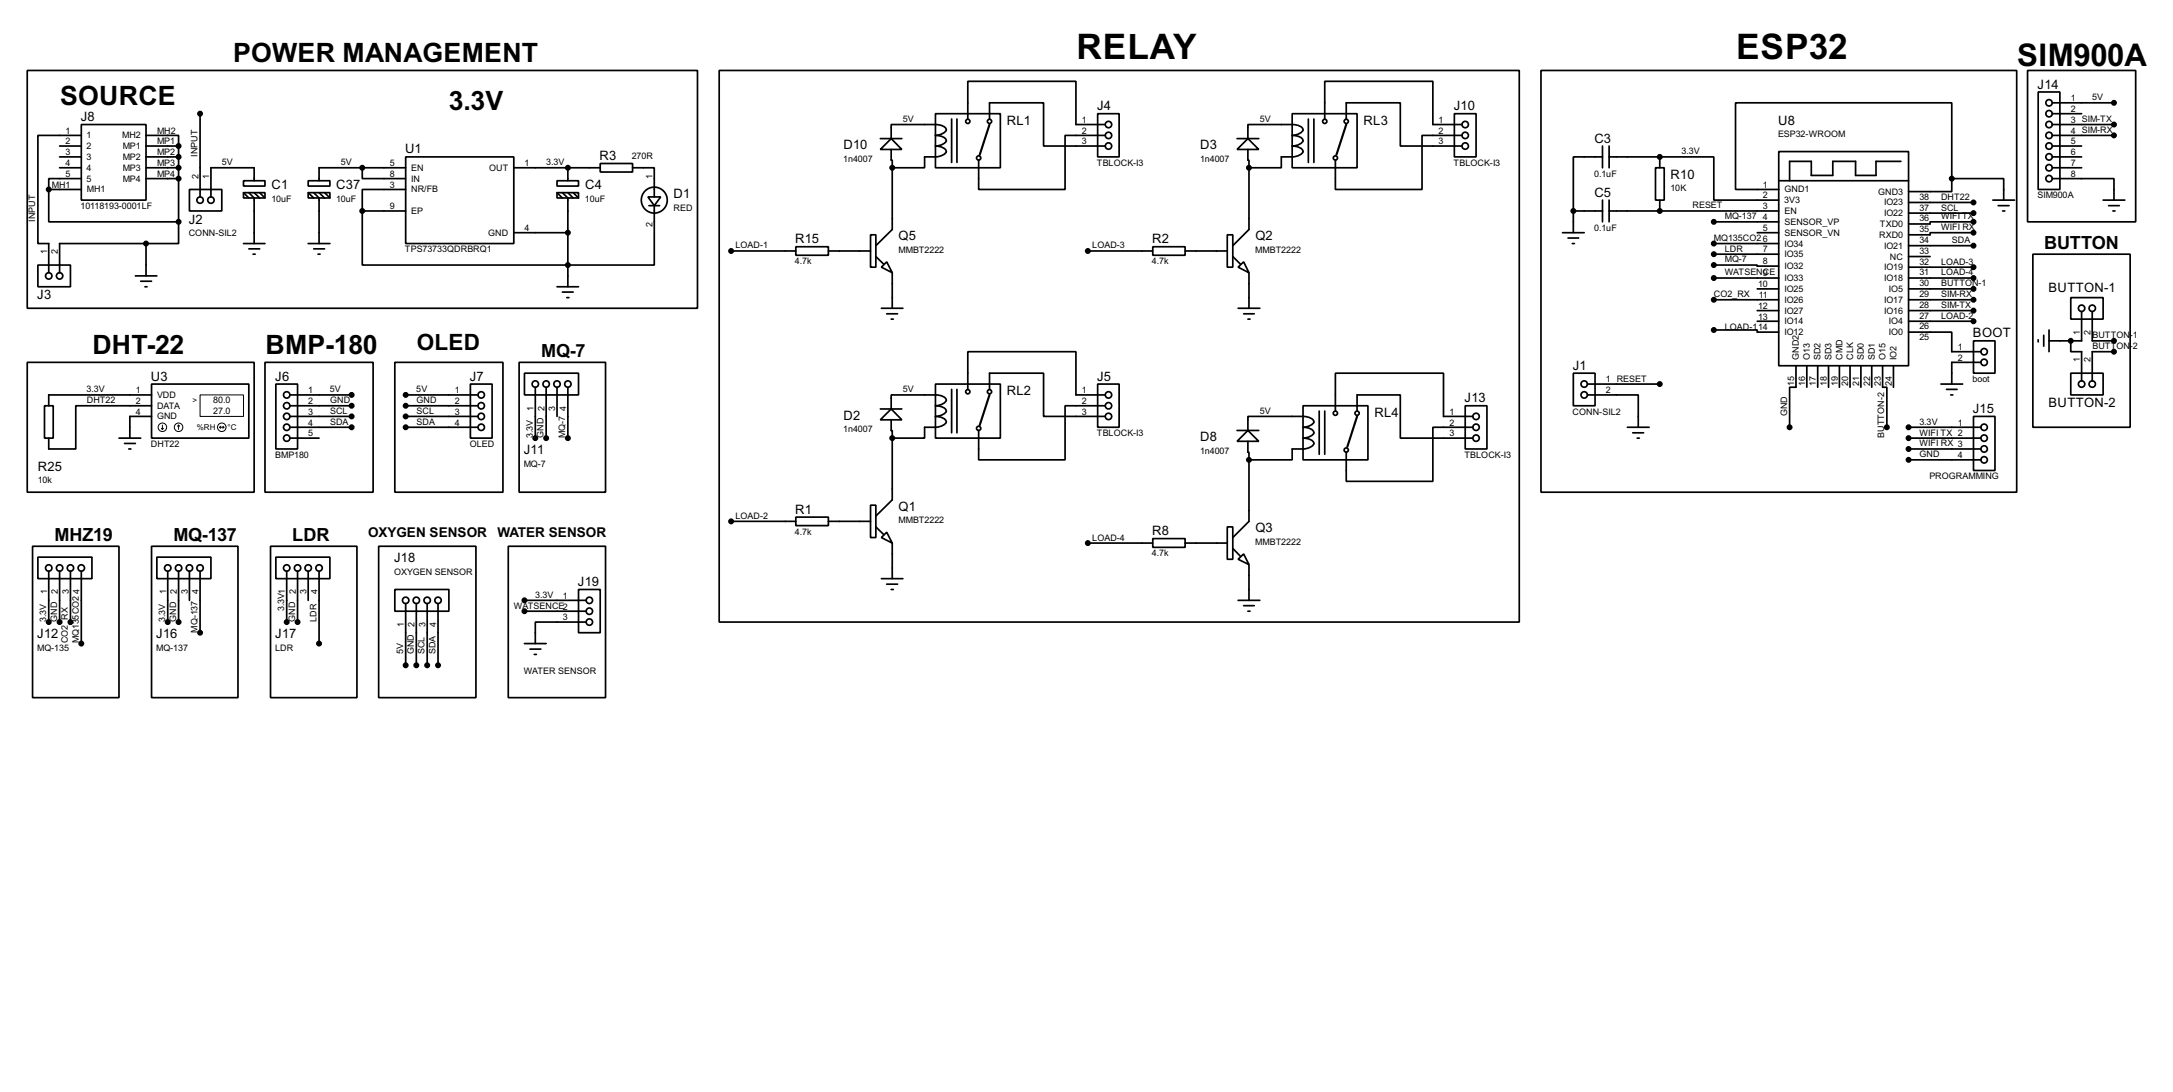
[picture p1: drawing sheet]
<svg xmlns="http://www.w3.org/2000/svg" width="510mm" height="256mm" viewBox="0 0 510 256" stroke-linecap="round" stroke-linejoin="round" font-family="sans-serif">
<g fill="none" stroke="#000" stroke-width=".4">
<path d="M6.4 16.6h157.5v55.8h-157.5zM169 16.6h187.9v129.5h-187.9zM362 16.6h111.8v99h-111.8zM476.3 16.6h25.4v35.5h-25.4zM14 36.9h5.1M14 39.4h5.1M14 34.3h5.1M19.1 29.3h15.2v17.7h-15.2zM19.1 31.8h-10.2v25.4h2.6v6.9M34.3 31.8h7.7v2.5M34.3 36.9h7.7M34.3 39.4h7.7"/>
<path d="M34.3 34.3h7.7M42 34.3v17.8M47 26.7v19.6M85.1 39.4v2.6h10.2M95.3 36.9h25.4v20.3h-25.4zM95.3 39.4h-20.3v3.1M120.7 39.4h20.3M133.4 39.4v3.1M141 38.4h7.6v2h-7.6zM148.6 39.4h5.1v6.9M206.8 35.1l2.6-2.5 2.5 2.5zM206.8 32.6h5.1"/>
<path d="M209.4 32.6v-3.3h7.8a8.7 8.7 0 0 1 4.3 .3 .87 .87 0 0 1 .7 1.2l-.3 .3a3.7 3.7 0 0 1-2.1 .7h.6a2.08 2.08 0 0 1 1.9 1.3 2.75 2.75 0 0 1-2.5 1.2 2.37 2.37 0 0 1 2.5 1.3 2.75 2.75 0 0 1-2.5 1.3h-2.6v2.5h-7.6M209.4 35.1v2.5h.2v1.8M209.6 39.4v14.5l-3.8 3.8M219.8 26.7h15.2v12.7h-15.2zM223.6 28v10.2M224.8 28v10.2M227.4 28v-8.9h25.4v10.2h6.8M232.5 28v-3.8h12.7v10.1h14.4M257.9 26.7h5v10.2h-5zM259.6 31.8h-9.4v12.7h-20.3v-6.9M290.6 32.6h5.1M293.2 32.6l2.5 2.5h-5.1z"/>
<path d="M293.2 32.6v-3.3h7.8a8.7 8.7 0 0 1 4.3 .3 .87 .87 0 0 1 .7 1.2 3.2 3.2 0 0 1-2.4 1h.6a2.03 2.03 0 0 1 1.9 1.3 2.68 2.68 0 0 1-2.5 1.2 2.33 2.33 0 0 1 2.5 1.3 2.68 2.68 0 0 1-2.5 1.3h-2.6v2.5h-7.6M293.2 35.1v2.5h.2v1.8M293.4 39.4v14.5l-3.8 3.8M303.6 26.7h15.2v12.7h-15.2zM307.4 28v10.2M308.7 28v10.2M311.2 28v-8.9h25.4v10.2h6.9M316.3 28v-3.8h12.7v10.1h14.5M341.7 26.7h5.1v10.2h-5.1zM343.5 31.8h-9.4v12.7h-20.4v-6.9M376.5 36.9h-6.9v12.7M376.5 34.3v5.1"/>
<path d="M378 36.9h11.9M378 34.3v5.1M388.9 39.4h2.1v7.6h-2.1zM389.9 36.9h12.7v10.1h15.3M389.9 36.9v2.5M417.9 35.6h30.5v50.3h-30.5zM446.6 37.9h-5.9v3.3h-4.8v-3.3h-5.3v3.3h-5.1v-3.3h-5.1v4.6M478.8 21.6h5.1v22.9h-5.1zM482.1 36.9h6.9M482.1 24.2h14.5M482.1 29.3h14.5M482.1 31.8h14.5"/>
<path d="M482.1 39.4h6.9M482.1 34.3h6.9M482.1 26.7h6.9M11.5 44.5v7.6h30.5M11.5 44.5h7.6M19.1 42h-7.6v2.5M34.3 57.2h-20.3v6.9M34.3 57.2v7.6M34.3 42h7.7M42 52.1v5.1h-7.7M44.5 44.5h7.6v5.1h-7.6zM57.2 42.5h5.1v1.2h-5.1z"/>
<path d="M57.2 45.3h5.1v1.2h-5.1zM57.2 57.2h5.1M57.2 45.3l1.3 1.2M58.5 45.3l1.2 1.2v10.7M58.5 58.5h2.5M59.5 59.7h.5M59.7 42.5v-3.1h-10.1v6.9M59.7 45.3l1.3 1.2M61 45.3l1.3 1.2M72.4 42.5h5.1v1.2h-5.1zM72.4 45.3h5.1v1.2h-5.1zM72.4 57.2h5.1"/>
<path d="M72.4 45.3l1.3 1.2M73.7 45.3l1.3 1.2v10.7M73.7 58.5h2.6M74.7 59.7h.5M75 45.3l1.3 1.2M76.3 45.3l1.2 1.2M85.1 49.6h10.2M95.3 44.5h-10.2v5.1M120.7 54.7h12.7M130.9 42.5h5v1.2h-5zM130.9 45.3h5v1.2h-5zM130.9 45.3l1.2 1.2"/>
<path d="M132.1 45.3l1.3 1.2v20.9M133.4 45.3l1.3 1.2M134.7 45.3l1.2 1.2M152.2 46.3h3l-1.5 2zM152.5 48.3h2.5M153.7 48.3v14h-68.6v-12.7M171.8 59h15.2M187 58h7.6v2h-7.6zM194.6 59h9.9M204.5 55.2h1.3v7.6h-1.3zM255.6 59h15.2M270.8 58h7.6v2h-7.6z"/>
<path d="M278.4 59h9.9M288.3 55.2h1.3v7.6h-1.3zM367.1 54.7h5.1M368.4 55.9h2.5M369.4 57.2h.5M369.6 49.6h6.9M369.6 49.6v5.1M376.5 47v5.1M378 49.6h39.9M378 47v5.1M389.9 47v2.6M402.6 52.1h15.3"/>
<path d="M402.6 59.7h15.3M402.6 57.2h15.3M412.8 54.7h5.1M417.9 42.5h30.5M448.4 57.7h15.2M448.4 47.6h15.2M448.4 50.1h15.2M458.5 42v-17.8h-50.8v20.3h10.2M458.5 42v3h-10.1M458.5 42h12.2v5M463.6 52.1h-10.2v.5h-5M463.6 54.7h-10.2v.5h-5"/>
<path d="M468.2 47h5.1M469.4 48.3h2.6M470.5 49.6h.5M477.6 59.7h22.8v40.7h-22.8zM482.1 42h14.5v5M494.1 47h5.1M495.4 48.3h2.5M496.4 49.6h.5M8.9 62.3h7.7v5.1h-7.7zM31.8 64.8h5.1M33.1 66.1h2.5M34.1 67.4h.5"/>
<path d="M130.9 67.4h5M132.1 68.6h2.6M133.2 69.9h.5M205.8 60.3l1.8 1.7M207.1 62.8l1.2-1.3 1.3 2.6zM207.1 72.4h5M208.3 73.7h2.6M209.4 75h.5M209.6 64.1v8.3M289.6 60.3l1.8 1.7M290.9 62.8l1.3-1.3 1.2 2.6zM290.9 72.4h5.1"/>
<path d="M292.2 73.7h2.5M293.2 75h.5M293.4 64.1v8.3M402.6 62.3h10.2v.2h5.1M402.6 77.5h10.2v.5h5.1M402.6 70.4h15.3M402.6 65.3h15.3M412.8 73h5.1M412.8 67.9h5.1M412.8 75.5h5.1M448.4 78h10.1v4.6h6.9M448.4 70.4h15.2"/>
<path d="M448.4 73h15.2M448.4 65.3h15.2M448.4 62.8h15.2M448.4 67.9h15.2M448.4 75.5h15.2M448.4 60.3h5M478.8 79.8v.5M480.1 78.8v2.5M481.4 77.5v5.1M486.5 69.9h7.6v5.1h-7.6zM489 73.2v6.9h-7.6M491.5 73.2v6.9h5.1"/>
<path d="M6.4 85.1h53.3v30.5h-53.3zM10.5 95.3h2v7.6h-2zM35.6 90.2h22.9v12.7h-22.9zM35.6 95.3h-17.8v10.2h-6.3v-2.6M35.6 92.8h-24.1v2.5M35.6 97.8h-5.1v5.1M62.3 85.1h25.4v30.5h-25.4zM64.8 90.2h5.1v15.3h-5.1zM68.1 92.8h14.5M68.1 95.3h14.5M68.1 97.8h14.5M92.8 85.1h25.4v30.5h-25.4z"/>
<path d="M95.3 92.8h17M95.3 95.3h17M95.3 97.8h17M110.5 90.2h5.1v12.7h-5.1zM122 85.1h20.3v30.5h-20.3zM123.2 87.7h12.7v5.1h-12.7zM125.8 91v11.9M128.3 91v11.9M130.9 91v6.8M133.4 91v11.9M206.8 96.1h5.1M209.4 96.1l2.5 2.5h-5.1z"/>
<path d="M209.4 96.1v-3.3h7.8a8.7 8.7 0 0 1 4.3 .3 .87 .87 0 0 1 .7 1.2l-.3 .3a3.7 3.7 0 0 1-2.1 .7h.6a2.08 2.08 0 0 1 1.9 1.3 2.75 2.75 0 0 1-2.5 1.2 2.37 2.37 0 0 1 2.5 1.3 2.75 2.75 0 0 1-2.5 1.3h-2.6v2.5h-7.6M209.4 98.6v2.5h.2v1.8M219.8 90.2h15.2v12.7h-15.2zM223.6 91.5v10.2M224.8 91.5v10.2M227.4 91.5v-8.9h25.4v10.2h6.8M232.5 91.5v-3.8h12.7v10.1h14.4M257.9 90.2h5v10.2h-5zM259.6 95.3h-9.4v12.7h-20.3v-6.9M306.1 95.3h15.3v12.7h-15.3zM309.9 96.6v10.1M311.2 96.6v10.1"/>
<path d="M313.7 96.6v-8.9h25.4v10.1h6.9M318.8 96.6v-3.8h10.2v10.1h17M344.2 95.3h5.1v10.2h-5.1zM369.6 87.7h5.1v7.6h-5.1zM372.9 92.8h12v7.6M372.9 90.2h17M421.9 85.9v5.1h-1.5v9.4M424.5 85.9v5.1M427 85.9v5.1M429.6 85.9v5.1M432.1 85.9v5.1M434.6 85.9v5.1"/>
<path d="M437.2 85.9v5.1M439.7 85.9v5.1M442.3 85.9v5.1h1v9.4M444.8 85.9v5.1M456 90.2h5.1M457.3 91.5h2.5M458.3 92.8h.5M463.6 97.8h5.1v12.7h-5.1zM463.6 80.1h5.1v7.6h-5.1zM465.4 85.1h-6.9v5.1M486.5 87.7h7.6v5.1h-7.6zM486.5 80.1v2.5h2.5v6.9"/>
<path d="M496.6 82.6h-5.1v6.9M28 102.9h5.1M29.3 104.2h2.5M30.3 105.5h.5M68.1 100.4h14.5M68.1 102.9h6.9M95.3 100.4h17M204.5 118.7h1.3v7.6h-1.3zM209.6 102.9v14.5l-3.8 3.8M290.6 101.1h5.1M293.2 101.1l2.5 2.6h-5.1zM293.2 101.1v-3.3h10.4a8.1 8.1 0 0 1 4.2 .4 .9 .9 0 0 1 .7 1.2l-1.2 .7-1.2 .3h.6a2.04 2.04 0 0 1 2 1.3 2.75 2.75 0 0 1-2.6 1.2h.6a2.08 2.08 0 0 1 2 1.3 2.67 2.67 0 0 1-2.6 1.3h-2.5v2.5h-10.2"/>
<path d="M293.2 103.7v2.5h.2v1.8M293.4 108v14.5l-3.8 3.8M346 100.4h-9.4v12.7h-20.3v-6.9M382.3 100.4h5.1M383.6 101.7h2.5M384.6 102.9h.5M448.4 100.4h17M448.4 102.9h17M448.4 105.5h17M448.4 108h17M7.7 128.3h20.3v35.6h-20.3zM8.9 130.9h12.7v5h-12.7z"/>
<path d="M11.5 134.2v11.9M14 134.2v11.9M16.6 134.2v11.9M19.1 134.2v17M35.6 128.3h20.3v35.6h-20.3zM36.9 130.9h12.7v5h-12.7zM39.4 134.2v11.9M42 134.2v11.9M44.5 134.2v6.8M47 134.2v14.4M63.6 128.3h20.3v35.6h-20.3zM64.8 130.9h12.7v5h-12.7z"/>
<path d="M67.4 134.2v11.9M69.9 134.2v11.9M72.4 134.2v6.8M75 134.2v17M89 128.3h22.8v35.6h-22.8zM92.8 138.5h12.7v5.1h-12.7zM119.4 128.3h22.9v35.6h-22.9zM135.9 138.5h5.1v10.1h-5.1zM171.8 122.5h15.2M187 121.5h7.6v2h-7.6zM194.6 122.5h9.9M205.8 123.8l1.8 1.7"/>
<path d="M207.1 126.3l1.2-1.3 1.3 2.6zM207.1 135.9h5M208.3 137.2h2.6M209.4 138.5h.5M209.6 127.6v8.3M255.6 127.6h15.2M270.8 126.5h7.6v2.1h-7.6zM278.4 127.6h9.9M288.3 123.8h1.3v7.6h-1.3zM289.6 128.8l1.8 1.8M290.9 131.4l1.3-1.3 1.2 2.5zM293.4 132.6v8.4"/>
<path d="M95.3 141.8v14.5M97.8 141.8v14.5M100.4 141.8v14.5M102.9 141.8v14.5M123.2 141h14.5M123.2 143.6h14.5M123.2 151.2h5.1M124.5 152.5h2.6M125.5 153.7h.5M137.7 146.1h-11.9v5.1M290.9 141h5.1M292.2 142.3h2.5"/>
<path d="M293.2 143.6h.5"/>
<circle cx="227.3" cy="28.5" r=".5"/>
<circle cx="229.9" cy="37.1" r=".5"/>
<circle cx="232.4" cy="28.5" r=".5"/>
<circle cx="260.4" cy="34.3" r=".75"/>
<circle cx="260.4" cy="29.3" r=".75"/>
<circle cx="260.4" cy="31.8" r=".75"/>
<circle cx="311.2" cy="28.5" r=".5"/>
<circle cx="313.7" cy="37.1" r=".5"/>
<circle cx="316.2" cy="28.5" r=".5"/>
<circle cx="344.2" cy="34.3" r=".75"/>
<circle cx="344.2" cy="29.3" r=".75"/>
<circle cx="344.2" cy="31.8" r=".75"/>
<circle cx="481.3" cy="31.8" r=".75"/>
<circle cx="481.3" cy="26.7" r=".75"/>
<circle cx="481.3" cy="39.4" r=".75"/>
<circle cx="481.3" cy="29.3" r=".75"/>
<circle cx="481.3" cy="34.3" r=".75"/>
<circle cx="481.3" cy="36.9" r=".75"/>
<circle cx="481.3" cy="24.2" r=".75"/>
<circle cx="47" cy="47" r=".75"/>
<circle cx="49.5" cy="47" r=".75"/>
<circle cx="153.7" cy="47" r="3.1"/>
<circle cx="481.3" cy="42" r=".75"/>
<circle cx="11.4" cy="64.8" r=".75"/>
<circle cx="14" cy="64.8" r=".75"/>
<circle cx="489" cy="72.4" r=".75"/>
<circle cx="491.5" cy="72.4" r=".75"/>
<circle cx="67.3" cy="92.8" r=".75"/>
<circle cx="67.3" cy="95.3" r=".75"/>
<circle cx="67.3" cy="97.8" r=".75"/>
<circle cx="113" cy="95.3" r=".75"/>
<circle cx="113" cy="92.8" r=".75"/>
<circle cx="113" cy="97.8" r=".75"/>
<circle cx="125.7" cy="90.2" r=".75"/>
<circle cx="128.3" cy="90.2" r=".75"/>
<circle cx="130.8" cy="90.2" r=".75"/>
<circle cx="133.4" cy="90.2" r=".75"/>
<circle cx="227.3" cy="92" r=".5"/>
<circle cx="232.4" cy="92" r=".5"/>
<circle cx="260.4" cy="92.8" r=".75"/>
<circle cx="260.4" cy="95.3" r=".75"/>
<circle cx="260.4" cy="97.8" r=".75"/>
<circle cx="313.7" cy="97.1" r=".5"/>
<circle cx="318.8" cy="97.1" r=".5"/>
<circle cx="346.7" cy="97.8" r=".75"/>
<circle cx="372.1" cy="92.8" r=".75"/>
<circle cx="372.1" cy="90.2" r=".75"/>
<circle cx="466.1" cy="85.1" r=".75"/>
<circle cx="466.1" cy="82.6" r=".75"/>
<circle cx="489" cy="90.2" r=".75"/>
<circle cx="491.5" cy="90.2" r=".75"/>
<circle cx="67.3" cy="100.4" r=".75"/>
<circle cx="67.3" cy="102.9" r=".75"/>
<circle cx="113" cy="100.4" r=".75"/>
<circle cx="229.9" cy="100.6" r=".5"/>
<circle cx="316.2" cy="105.7" r=".5"/>
<circle cx="346.7" cy="100.4" r=".75"/>
<circle cx="346.7" cy="102.9" r=".75"/>
<circle cx="466.1" cy="100.4" r=".75"/>
<circle cx="466.1" cy="108" r=".75"/>
<circle cx="466.1" cy="105.5" r=".75"/>
<circle cx="466.1" cy="102.9" r=".75"/>
<circle cx="11.4" cy="133.4" r=".75"/>
<circle cx="14" cy="133.4" r=".75"/>
<circle cx="16.5" cy="133.4" r=".75"/>
<circle cx="19.1" cy="133.4" r=".75"/>
<circle cx="39.4" cy="133.4" r=".75"/>
<circle cx="41.9" cy="133.4" r=".75"/>
<circle cx="44.5" cy="133.4" r=".75"/>
<circle cx="47" cy="133.4" r=".75"/>
<circle cx="67.3" cy="133.4" r=".75"/>
<circle cx="69.9" cy="133.4" r=".75"/>
<circle cx="72.4" cy="133.4" r=".75"/>
<circle cx="74.9" cy="133.4" r=".75"/>
<circle cx="95.3" cy="141" r=".75"/>
<circle cx="97.8" cy="141" r=".75"/>
<circle cx="100.3" cy="141" r=".75"/>
<circle cx="102.9" cy="141" r=".75"/>
<circle cx="138.4" cy="141" r=".75"/>
<circle cx="138.4" cy="143.6" r=".75"/>
<circle cx="138.4" cy="146.1" r=".75"/>
</g>
<g fill="#000">
<circle cx="133.4" cy="39.4" r=".2"/>
<circle cx="389.9" cy="36.9" r=".2"/>
<circle cx="389.9" cy="49.6" r=".2"/>
</g>
<g fill="#000" stroke="#000" stroke-width=".4">
<circle cx="41.9" cy="36.9" r=".5"/>
<circle cx="41.9" cy="34.3" r=".5"/>
<circle cx="41.9" cy="39.4" r=".5"/>
<circle cx="47" cy="26.7" r=".5"/>
<circle cx="85.1" cy="39.4" r=".5"/>
<circle cx="133.4" cy="39.4" r=".5"/>
<circle cx="209.6" cy="39.4" r=".5"/>
<circle cx="293.4" cy="39.4" r=".5"/>
<circle cx="389.9" cy="36.9" r=".5"/>
<circle cx="496.6" cy="24.2" r=".5"/>
<circle cx="496.6" cy="31.8" r=".5"/>
<circle cx="496.6" cy="29.3" r=".5"/>
<circle cx="11.4" cy="44.5" r=".5"/>
<circle cx="34.3" cy="57.2" r=".5"/>
<circle cx="41.9" cy="42" r=".5"/>
<circle cx="41.9" cy="52.1" r=".5"/>
<circle cx="85.1" cy="49.6" r=".5"/>
<circle cx="133.4" cy="54.7" r=".5"/>
<circle cx="171.7" cy="59" r=".5"/>
<circle cx="255.5" cy="59" r=".5"/>
<circle cx="369.6" cy="49.6" r=".5"/>
<circle cx="389.9" cy="49.6" r=".5"/>
<circle cx="402.6" cy="52.1" r=".5"/>
<circle cx="402.6" cy="59.7" r=".5"/>
<circle cx="402.6" cy="57.2" r=".5"/>
<circle cx="458.5" cy="42" r=".5"/>
<circle cx="463.6" cy="47.6" r=".5"/>
<circle cx="463.6" cy="52.1" r=".5"/>
<circle cx="463.6" cy="50.1" r=".5"/>
<circle cx="463.6" cy="54.7" r=".5"/>
<circle cx="463.6" cy="57.7" r=".5"/>
<circle cx="133.4" cy="62.3" r=".5"/>
<circle cx="402.6" cy="65.3" r=".5"/>
<circle cx="402.6" cy="70.4" r=".5"/>
<circle cx="402.6" cy="62.3" r=".5"/>
<circle cx="402.6" cy="77.5" r=".5"/>
<circle cx="463.6" cy="70.4" r=".5"/>
<circle cx="463.6" cy="62.8" r=".5"/>
<circle cx="463.6" cy="73" r=".5"/>
<circle cx="463.6" cy="65.3" r=".5"/>
<circle cx="463.6" cy="67.9" r=".5"/>
<circle cx="463.6" cy="75.5" r=".5"/>
<circle cx="82.6" cy="95.3" r=".5"/>
<circle cx="82.6" cy="97.8" r=".5"/>
<circle cx="82.6" cy="92.8" r=".5"/>
<circle cx="95.3" cy="95.3" r=".5"/>
<circle cx="95.3" cy="92.8" r=".5"/>
<circle cx="95.3" cy="97.8" r=".5"/>
<circle cx="389.9" cy="90.2" r=".5"/>
<circle cx="486.4" cy="80.1" r=".5"/>
<circle cx="496.6" cy="82.6" r=".5"/>
<circle cx="496.6" cy="80.1" r=".5"/>
<circle cx="82.6" cy="100.4" r=".5"/>
<circle cx="95.3" cy="100.4" r=".5"/>
<circle cx="125.7" cy="102.9" r=".5"/>
<circle cx="128.3" cy="102.9" r=".5"/>
<circle cx="133.4" cy="102.9" r=".5"/>
<circle cx="209.6" cy="102.9" r=".5"/>
<circle cx="293.4" cy="108" r=".5"/>
<circle cx="420.4" cy="100.4" r=".5"/>
<circle cx="443.2" cy="100.4" r=".5"/>
<circle cx="448.3" cy="108" r=".5"/>
<circle cx="448.3" cy="102.9" r=".5"/>
<circle cx="448.3" cy="105.5" r=".5"/>
<circle cx="448.3" cy="100.4" r=".5"/>
<circle cx="171.7" cy="122.5" r=".5"/>
<circle cx="255.5" cy="127.6" r=".5"/>
<circle cx="11.4" cy="146.1" r=".5"/>
<circle cx="14" cy="146.1" r=".5"/>
<circle cx="16.5" cy="146.1" r=".5"/>
<circle cx="19.1" cy="151.2" r=".5"/>
<circle cx="39.4" cy="146.1" r=".5"/>
<circle cx="41.9" cy="146.1" r=".5"/>
<circle cx="47" cy="148.6" r=".5"/>
<circle cx="67.3" cy="146.1" r=".5"/>
<circle cx="69.9" cy="146.1" r=".5"/>
<circle cx="74.9" cy="151.2" r=".5"/>
<circle cx="95.3" cy="156.3" r=".5"/>
<circle cx="97.8" cy="156.3" r=".5"/>
<circle cx="100.3" cy="156.3" r=".5"/>
<circle cx="102.9" cy="156.3" r=".5"/>
<circle cx="123.2" cy="143.6" r=".5"/>
<circle cx="123.2" cy="141" r=".5"/>
</g>
<path d="M232.5 29.3l-2.3 7.1M316.3 29.3l-2.3 7.1M232.5 92.8l-2.3 7.1M318.8 97.8l-2.3 7.2" fill="none" stroke="#000" stroke-width=".5"/>
<g fill="none" stroke="#000" stroke-width=".23">
<path d="M38.2 99.9v1M42 99.9l-.3 .2M42 99.9l.2 .2M42 99.9v1M47 92.8h10.2v5h-10.2zM37.9 100.6l.3 .3M38.4 100.6l-.2 .3M51.6 100.4h1M51.6 100.4l.3 .2M51.9 100.1l-.3 .3M52.4 100.1l.2 .3M52.6 100.4l-.2 .2"/>
<circle cx="38.1" cy="100.4" r="1"/>
<circle cx="41.9" cy="100.4" r="1"/>
<circle cx="52.1" cy="100.4" r="1"/>
</g>
<g font-size="9.3">
<text x="252.9" y="14">RELAY</text>
<text x="407.8" y="14">ESP32</text>
</g>
<text font-size="8.2" x="473.9" y="15.5">SIM900A</text>
<g font-size="7">
<text x="54.8" y="14.5">POWER MANAGEMENT</text>
<text x="14.1" y="24.7">SOURCE</text>
<text x="105.5" y="25.8">3.3V</text>
<text x="21.7" y="83.2">DHT-22</text>
<text x="62.4" y="83.2">BMP-180</text>
</g>
<text font-size="5.9" x="97.9" y="82.2">OLED</text>
<g font-size="4.8">
<text x="480.2" y="58.4">BUTTON</text>
<text x="127.1" y="83.8">MQ-7</text>
<text x="12.8" y="127">MHZ19</text>
<text x="40.7" y="127">MQ-137</text>
<text x="68.7" y="127">LDR</text>
</g>
<g font-size="3.6">
<text x="86.5" y="126.1">OXYGEN SENSOR</text>
<text x="116.9" y="126.1">WATER SENSOR</text>
</g>
<g font-size="3.4">
<text x="478.7" y="20.8">J14</text>
<text x="19" y="28.5">J8</text>
<text x="236.5" y="29.3">RL1</text>
<text x="257.7" y="25.9">J4</text>
<text x="320.3" y="29.3">RL3</text>
<text x="341.5" y="25.9">J10</text>
<text x="417.7" y="29.3">U8</text>
<text x="198.2" y="35.1">D10</text>
<text x="282" y="35.1">D3</text>
<text x="374.6" y="33.5">C3</text>
<text x="95.2" y="36">U1</text>
<text x="140.9" y="37.6">R3</text>
<text x="392.5" y="42">R10</text>
<text x="63.8" y="44.5">C1</text>
<text x="79" y="44.5">C37</text>
<text x="137.5" y="44.5">C4</text>
<text x="158.3" y="46.5">D1</text>
<text x="374.6" y="46.2">C5</text>
<text x="44.4" y="52.5">J2</text>
<text x="186.8" y="57.2">R15</text>
<text x="211.1" y="56.4">Q5</text>
<text x="270.7" y="57.2">R2</text>
<text x="294.9" y="56.4">Q2</text>
<text x="8.8" y="70.3">J3</text>
<text x="481.2" y="68.6">BUTTON-1</text>
<text x="463.5" y="79.3">BOOT</text>
<text x="35.5" y="89.4">U3</text>
<text x="64.7" y="89.4">J6</text>
<text x="110.4" y="89.4">J7</text>
<text x="257.7" y="89.4">J5</text>
<text x="369.5" y="86.9">J1</text>
<text x="236.5" y="92.8">RL2</text>
<text x="344.1" y="94.5">J13</text>
<text x="481.2" y="95.7">BUTTON-2</text>
<text x="198.2" y="98.6">D2</text>
<text x="322.9" y="97.9">RL4</text>
<text x="463.5" y="97">J15</text>
<text x="123.1" y="106.7">J11</text>
<text x="282" y="103.7">D8</text>
<text x="8.9" y="110.6">R25</text>
<text x="211.1" y="119.9">Q1</text>
<text x="186.8" y="120.7">R1</text>
<text x="270.7" y="125.7">R8</text>
<text x="294.9" y="125">Q3</text>
<text x="92.6" y="132.1">J18</text>
<text x="135.8" y="137.7">J19</text>
<text x="8.8" y="149.9">J12</text>
<text x="36.7" y="149.9">J16</text>
<text x="64.7" y="149.9">J17</text>
</g>
<g font-size="2.4">
<text x="486.5" y="23.7">1</text>
<text x="491.5" y="23.6">5V</text>
<text x="212.1" y="28.6">5V</text>
<text x="254.2" y="28.9">1</text>
<text x="296" y="28.6">5V</text>
<text x="338" y="28.9">1</text>
<text x="486.5" y="26.3">2</text>
<text x="486.5" y="28.9">3 SIM-TX</text>
<text x="15.4" y="31.4">1</text>
<text x="15.4" y="33.9">2</text>
<text x="20.4" y="32.5">1</text>
<text x="20.4" y="35">2</text>
<text x="28.7" y="32.5">MH2</text>
<text x="28.8" y="35">MP1</text>
<text x="36.9" y="31.4">MH2</text>
<text x="36.9" y="33.9">MP1</text>
<text x="254.2" y="31.4">2</text>
<text x="254.2" y="33.9">3</text>
<text x="338" y="31.4">2</text>
<text x="338" y="33.9">3</text>
<text x="417.7" y="32.2">ESP32-WROOM</text>
<text x="486.5" y="31.4">4 SIM-RX</text>
<text x="486.5" y="33.9">5</text>
<text x="15.4" y="36.4">3</text>
<text x="15.4" y="39">4</text>
<text x="15.4" y="41.6">5</text>
<text x="20.4" y="37.5">3</text>
<text x="20.4" y="40.1">4</text>
<text x="28.8" y="37.5">MP2</text>
<text x="28.8" y="40.1">MP3</text>
<text x="36.9" y="36.4">MP2</text>
<text x="36.9" y="39">MP3</text>
<text x="36.9" y="41.6">MP4</text>
<text x="46.4" y="36.8" transform="rotate(-90 46.4 36.8)">INPUT</text>
<text x="46.6" y="42" transform="rotate(-90 46.6 42)">2</text>
<text x="49.2" y="42" transform="rotate(-90 49.2 42)">1</text>
<text x="52.1" y="38.8">5V</text>
<text x="80.1" y="38.8">5V</text>
<text x="91.6" y="39">5</text>
<text x="91.6" y="41.6">8</text>
<text x="96.6" y="40.1">EN</text>
<text x="114.9" y="40.1">OUT</text>
<text x="123.2" y="39">1</text>
<text x="128.3" y="38.8">3.3V</text>
<text x="148.4" y="37.4">270R</text>
<text x="153.3" y="42" transform="rotate(-90 153.3 42)">1</text>
<text x="198.1" y="38.1">1n4007</text>
<text x="257.7" y="38.9">TBLOCK-I3</text>
<text x="281.9" y="38.1">1n4007</text>
<text x="341.5" y="38.9">TBLOCK-I3</text>
<text x="374.5" y="41.5">0.1uF</text>
<text x="395" y="36.3">3.3V</text>
<text x="486.5" y="36.4">6</text>
<text x="486.5" y="39">7</text>
<text x="486.5" y="41.6">8</text>
<text x="12.2" y="44.1">MH1</text>
<text x="20.4" y="42.7">5</text>
<text x="20.4" y="45.2">MH1</text>
<text x="28.8" y="42.7">MP4</text>
<text x="63.8" y="47.4">10uF</text>
<text x="79" y="47.4">10uF</text>
<text x="91.6" y="44.1">3</text>
<text x="96.6" y="42.7">IN</text>
<text x="96.6" y="45.2">NR/FB</text>
<text x="137.4" y="47.4">10uF</text>
<text x="392.4" y="44.9">10K</text>
<text x="414.2" y="46.6">2</text>
<text x="414.2" y="44.1">1</text>
<text x="419.2" y="47.7">3V3</text>
<text x="419.2" y="45.2">GND1</text>
<text x="441.2" y="45.7">GND3</text>
<text x="450.9" y="46.9">38</text>
<text x="456" y="46.9">DHT22</text>
<text x="478.6" y="46.6">SIM900A</text>
<text x="8.3" y="52.1" transform="rotate(-90 8.3 52.1)">INPUT</text>
<text x="18.9" y="49.1">10118193-0001LF</text>
<text x="91.6" y="49.2">9</text>
<text x="96.6" y="50.2">EP</text>
<text x="153.3" y="53.3" transform="rotate(-90 153.3 53.3)">2</text>
<text x="158.2" y="49.5">RED</text>
<text x="397.6" y="49">RESET</text>
<text x="405.2" y="51.5">MQ-137</text>
<text x="414.2" y="49.2">3</text>
<text x="414.2" y="51.7">4</text>
<text x="419.2" y="50.2">EN</text>
<text x="419.2" y="52.8">SENSOR_VP</text>
<text x="441.6" y="53.3">TXD0</text>
<text x="442.6" y="50.8">IO22</text>
<text x="442.6" y="48.3">IO23</text>
<text x="450.9" y="52">36</text>
<text x="450.9" y="49.4">37</text>
<text x="456" y="51.5">WIFI TX</text>
<text x="456" y="49.4">SCL</text>
<text x="11" y="59.7" transform="rotate(-90 11 59.7)">1</text>
<text x="13.6" y="59.7" transform="rotate(-90 13.6 59.7)">2</text>
<text x="44.3" y="55.4">CONN-SIL2</text>
<text x="95.1" y="59.3">TPS73733QDRBRQ1</text>
<text x="114.7" y="55.4">GND</text>
<text x="123.2" y="54.3">4</text>
<text x="172.8" y="58.4">LOAD-1</text>
<text x="211.1" y="59.4">MMBT2222</text>
<text x="256.6" y="58.4">LOAD-3</text>
<text x="294.9" y="59.4">MMBT2222</text>
<text x="374.5" y="54.2">0.1uF</text>
<text x="402.6" y="56.6">MQ135CO26</text>
<text x="405.2" y="59.1">LDR</text>
<text x="414.2" y="54.3">5</text>
<text x="414.2" y="59.3">7</text>
<text x="419.2" y="55.4">SENSOR_VN</text>
<text x="419.2" y="57.9">IO34</text>
<text x="441.4" y="55.8">RXD0</text>
<text x="442.6" y="58.4">IO21</text>
<text x="450.9" y="59.6">33</text>
<text x="450.9" y="57.1">34</text>
<text x="450.9" y="54.5">35</text>
<text x="456" y="54">WIFI RX</text>
<text x="458.5" y="57.1">SDA</text>
<text x="186.8" y="62.1">4.7k</text>
<text x="270.6" y="62.1">4.7k</text>
<text x="405.2" y="61.7">MQ-7</text>
<text x="405.2" y="64.7">WATSENCE</text>
<text x="414.2" y="62.1">8</text>
<text x="414.2" y="64.9">9</text>
<text x="419.2" y="63.2">IO32</text>
<text x="419.2" y="66">IO33</text>
<text x="419.2" y="60.4">IO35</text>
<text x="442.6" y="63.5">IO19</text>
<text x="442.6" y="66">IO18</text>
<text x="444" y="61">NC</text>
<text x="450.9" y="64.7">31</text>
<text x="450.9" y="62.1">32</text>
<text x="456" y="62.1">LOAD-3</text>
<text x="456" y="64.7">LOAD-4</text>
<text x="402.6" y="69.8">CO2_RX</text>
<text x="413" y="67.4">10</text>
<text x="413.2" y="70">11</text>
<text x="419.2" y="68.5">IO25</text>
<text x="419.2" y="71.1">IO26</text>
<text x="442.6" y="71.1">IO17</text>
<text x="443.7" y="68.5">IO5</text>
<text x="450.9" y="69.8">29</text>
<text x="450.9" y="67.2">30</text>
<text x="456" y="69.8">SIM-RX</text>
<text x="456" y="67.3">BUTTON-1</text>
<text x="405.2" y="77.4">LOAD-114</text>
<text x="413" y="72.6">12</text>
<text x="413" y="75.1">13</text>
<text x="419.2" y="73.7">IO27</text>
<text x="419.2" y="76.2">IO14</text>
<text x="442.6" y="73.7">IO16</text>
<text x="443.7" y="76.2">IO4</text>
<text x="450.9" y="77.4">26</text>
<text x="450.9" y="74.8">27</text>
<text x="450.9" y="72.3">28</text>
<text x="456" y="72.3">SIM-TX</text>
<text x="456" y="74.8">LOAD-2</text>
<text x="419.2" y="78.7">IO12</text>
<text x="443.7" y="78.7">IO0</text>
<text x="450.9" y="79.9">25</text>
<text x="459.9" y="82.2">1</text>
<text x="488.6" y="78.7" transform="rotate(-90 488.6 78.7)">1</text>
<text x="491.1" y="78.6" transform="rotate(-90 491.1 78.6)">2</text>
<text x="491.5" y="79.5">BUTTON-</text>
<text x="491.5" y="82">BUTTON-</text>
<text x="501.1" y="79.5">1</text>
<text x="501.1" y="82">2</text>
<text x="377.2" y="89.8">1 RESET</text>
<text x="422.6" y="84.6" transform="rotate(-90 422.6 84.6)">GND2</text>
<text x="425.2" y="84.6" transform="rotate(-90 425.2 84.6)">O13</text>
<text x="427.7" y="84.6" transform="rotate(-90 427.7 84.6)">SD2</text>
<text x="430.3" y="84.6" transform="rotate(-90 430.3 84.6)">SD3</text>
<text x="432.8" y="84.6" transform="rotate(-90 432.8 84.6)">CMD</text>
<text x="435.3" y="84.6" transform="rotate(-90 435.3 84.6)">CLK</text>
<text x="437.9" y="84.6" transform="rotate(-90 437.9 84.6)">SD0</text>
<text x="440.4" y="84.6" transform="rotate(-90 440.4 84.6)">SD1</text>
<text x="443" y="84.6" transform="rotate(-90 443 84.6)">O15</text>
<text x="445.5" y="84.6" transform="rotate(-90 445.5 84.6)">IO2</text>
<text x="459.9" y="84.7">2</text>
<text x="463.4" y="89.8">boot</text>
<text x="488.6" y="85.1" transform="rotate(-90 488.6 85.1)">1</text>
<text x="491.1" y="85.1" transform="rotate(-90 491.1 85.1)">2</text>
<text x="20.4" y="92.2">3.3V</text>
<text x="20.4" y="94.7">DHT22</text>
<text x="31.9" y="94.9">2</text>
<text x="31.9" y="92.4">1</text>
<text x="36.9" y="93.5">VDD</text>
<text x="50.1" y="94.7">80.0</text>
<text x="72.4" y="92.4">1</text>
<text x="72.4" y="94.9">2</text>
<text x="77.5" y="92.2">5V</text>
<text x="77.5" y="94.7">GND</text>
<text x="97.8" y="92.2">5V</text>
<text x="97.8" y="94.7">GND</text>
<text x="106.9" y="92.4">1</text>
<text x="106.9" y="94.9">2</text>
<text x="212.1" y="92.2">5V</text>
<text x="254.2" y="92.4">1</text>
<text x="254.2" y="94.9">2</text>
<text x="377.2" y="92.4">2</text>
<text x="421.5" y="90.7" transform="rotate(-90 421.5 90.7)">15</text>
<text x="424.1" y="90.7" transform="rotate(-90 424.1 90.7)">16</text>
<text x="426.6" y="90.7" transform="rotate(-90 426.6 90.7)">17</text>
<text x="429.2" y="90.7" transform="rotate(-90 429.2 90.7)">18</text>
<text x="431.7" y="90.7" transform="rotate(-90 431.7 90.7)">19</text>
<text x="434.2" y="90.7" transform="rotate(-90 434.2 90.7)">20</text>
<text x="436.8" y="90.7" transform="rotate(-90 436.8 90.7)">21</text>
<text x="439.3" y="90.7" transform="rotate(-90 439.3 90.7)">22</text>
<text x="441.9" y="90.7" transform="rotate(-90 441.9 90.7)">23</text>
<text x="444.4" y="90.7" transform="rotate(-90 444.4 90.7)">24</text>
<text x="31.9" y="97.4">4</text>
<text x="36.9" y="96">DATA</text>
<text x="36.9" y="98.5">GND</text>
<text x="50.1" y="97.3">27.0</text>
<text x="72.4" y="97.4">3</text>
<text x="72.4" y="100">4</text>
<text x="77.5" y="97.2">SCL</text>
<text x="77.5" y="99.8">SDA</text>
<text x="97.8" y="97.2">SCL</text>
<text x="97.8" y="99.8">SDA</text>
<text x="106.9" y="97.4">3</text>
<text x="106.9" y="100">4</text>
<text x="125.4" y="96.5" transform="rotate(-90 125.4 96.5)">1</text>
<text x="127.9" y="96.4" transform="rotate(-90 127.9 96.4)">2</text>
<text x="130.5" y="96.5" transform="rotate(-90 130.5 96.5)">3</text>
<text x="133" y="96.5" transform="rotate(-90 133 96.5)">4</text>
<text x="198.1" y="101.6">1n4007</text>
<text x="254.2" y="97.4">3</text>
<text x="296" y="97.2">5V</text>
<text x="340.5" y="97.4">1</text>
<text x="340.5" y="100">2</text>
<text x="369.4" y="97.4">CONN-SIL2</text>
<text x="419.8" y="97.8" transform="rotate(-90 419.8 97.8)">GND</text>
<text x="450.9" y="99.8">3.3V</text>
<text x="459.9" y="100">1</text>
<text x="35.4" y="105">DHT22</text>
<text x="64.6" y="107.6">BMP180</text>
<text x="72.4" y="102.5">5</text>
<text x="110.3" y="105">OLED</text>
<text x="125.2" y="102.9" transform="rotate(-90 125.2 102.9)">3.3V</text>
<text x="127.7" y="102.9" transform="rotate(-90 127.7 102.9)">GND</text>
<text x="132.8" y="102.9" transform="rotate(-90 132.8 102.9)">MQ-7</text>
<text x="257.7" y="102.5">TBLOCK-I3</text>
<text x="281.9" y="106.7">1n4007</text>
<text x="340.5" y="102.5">3</text>
<text x="344" y="107.6">TBLOCK-I3</text>
<text x="442.7" y="102.9" transform="rotate(-90 442.7 102.9)">BUTTON-2</text>
<text x="450.9" y="102.3">WIFI TX 2</text>
<text x="450.9" y="104.9">WIFI RX 3</text>
<text x="450.9" y="107.4">GND</text>
<text x="459.9" y="107.6">4</text>
<text x="8.9" y="113.5">10k</text>
<text x="123" y="109.7">MQ-7</text>
<text x="453.2" y="112.6">PROGRAMMING</text>
<text x="172.8" y="121.9">LOAD-2</text>
<text x="186.8" y="125.6">4.7k</text>
<text x="211.1" y="122.9">MMBT2222</text>
<text x="256.6" y="127">LOAD-4</text>
<text x="270.6" y="130.7">4.7k</text>
<text x="294.9" y="128">MMBT2222</text>
<text x="92.6" y="135.1">OXYGEN SENSOR</text>
<text x="11.1" y="139.6" transform="rotate(-90 11.1 139.6)">1</text>
<text x="13.6" y="139.6" transform="rotate(-90 13.6 139.6)">2</text>
<text x="16.2" y="139.6" transform="rotate(-90 16.2 139.6)">3</text>
<text x="39" y="139.6" transform="rotate(-90 39 139.6)">1</text>
<text x="41.6" y="139.6" transform="rotate(-90 41.6 139.6)">2</text>
<text x="44.1" y="139.6" transform="rotate(-90 44.1 139.6)">3</text>
<text x="46.6" y="139.6" transform="rotate(-90 46.6 139.6)">4</text>
<text x="66.7" y="143.6" transform="rotate(-90 66.7 143.6)">3.3V1</text>
<text x="69.5" y="139.6" transform="rotate(-90 69.5 139.6)">2</text>
<text x="72" y="139.6" transform="rotate(-90 72 139.6)">3</text>
<text x="74.6" y="139.6" transform="rotate(-90 74.6 139.6)">4</text>
<text x="120.7" y="143">WATSENCE2</text>
<text x="125.8" y="140.4">3.3V</text>
<text x="132.3" y="140.6">1</text>
<text x="10.9" y="146.1" transform="rotate(-90 10.9 146.1)">3.3V</text>
<text x="13.4" y="146.1" transform="rotate(-90 13.4 146.1)">GND</text>
<text x="38.8" y="146.1" transform="rotate(-90 38.8 146.1)">3.3V</text>
<text x="41.4" y="146.1" transform="rotate(-90 41.4 146.1)">GND</text>
<text x="46.4" y="148.6" transform="rotate(-90 46.4 148.6)">MQ-137</text>
<text x="69.3" y="146.1" transform="rotate(-90 69.3 146.1)">GND</text>
<text x="74.4" y="146.1" transform="rotate(-90 74.4 146.1)">LDR</text>
<text x="94.9" y="147.3" transform="rotate(-90 94.9 147.3)">1</text>
<text x="97.4" y="147.3" transform="rotate(-90 97.4 147.3)">2</text>
<text x="99.9" y="147.3" transform="rotate(-90 99.9 147.3)">3</text>
<text x="102.5" y="147.3" transform="rotate(-90 102.5 147.3)">4</text>
<text x="132.3" y="145.7">3</text>
<text x="8.7" y="152.9">MQ-135</text>
<text x="16" y="151.1" transform="rotate(-90 16 151.1)">CO2_RX</text>
<text x="18.5" y="151.1" transform="rotate(-90 18.5 151.1)">MQ135CO24</text>
<text x="36.7" y="152.9">MQ-137</text>
<text x="64.6" y="152.9">LDR</text>
<text x="94.7" y="153.7" transform="rotate(-90 94.7 153.7)">5V</text>
<text x="97.2" y="153.7" transform="rotate(-90 97.2 153.7)">GND</text>
<text x="99.8" y="153.7" transform="rotate(-90 99.8 153.7)">SCL</text>
<text x="102.3" y="153.7" transform="rotate(-90 102.3 153.7)">SDA</text>
<text x="123" y="158.4">WATER SENSOR</text>
</g>
<g font-size="2.1">
<text x="45.2" y="94.7">&gt;</text>
<text x="46.2" y="101">%RH</text>
<text x="53.5" y="101">°C</text>
</g>
</svg>
